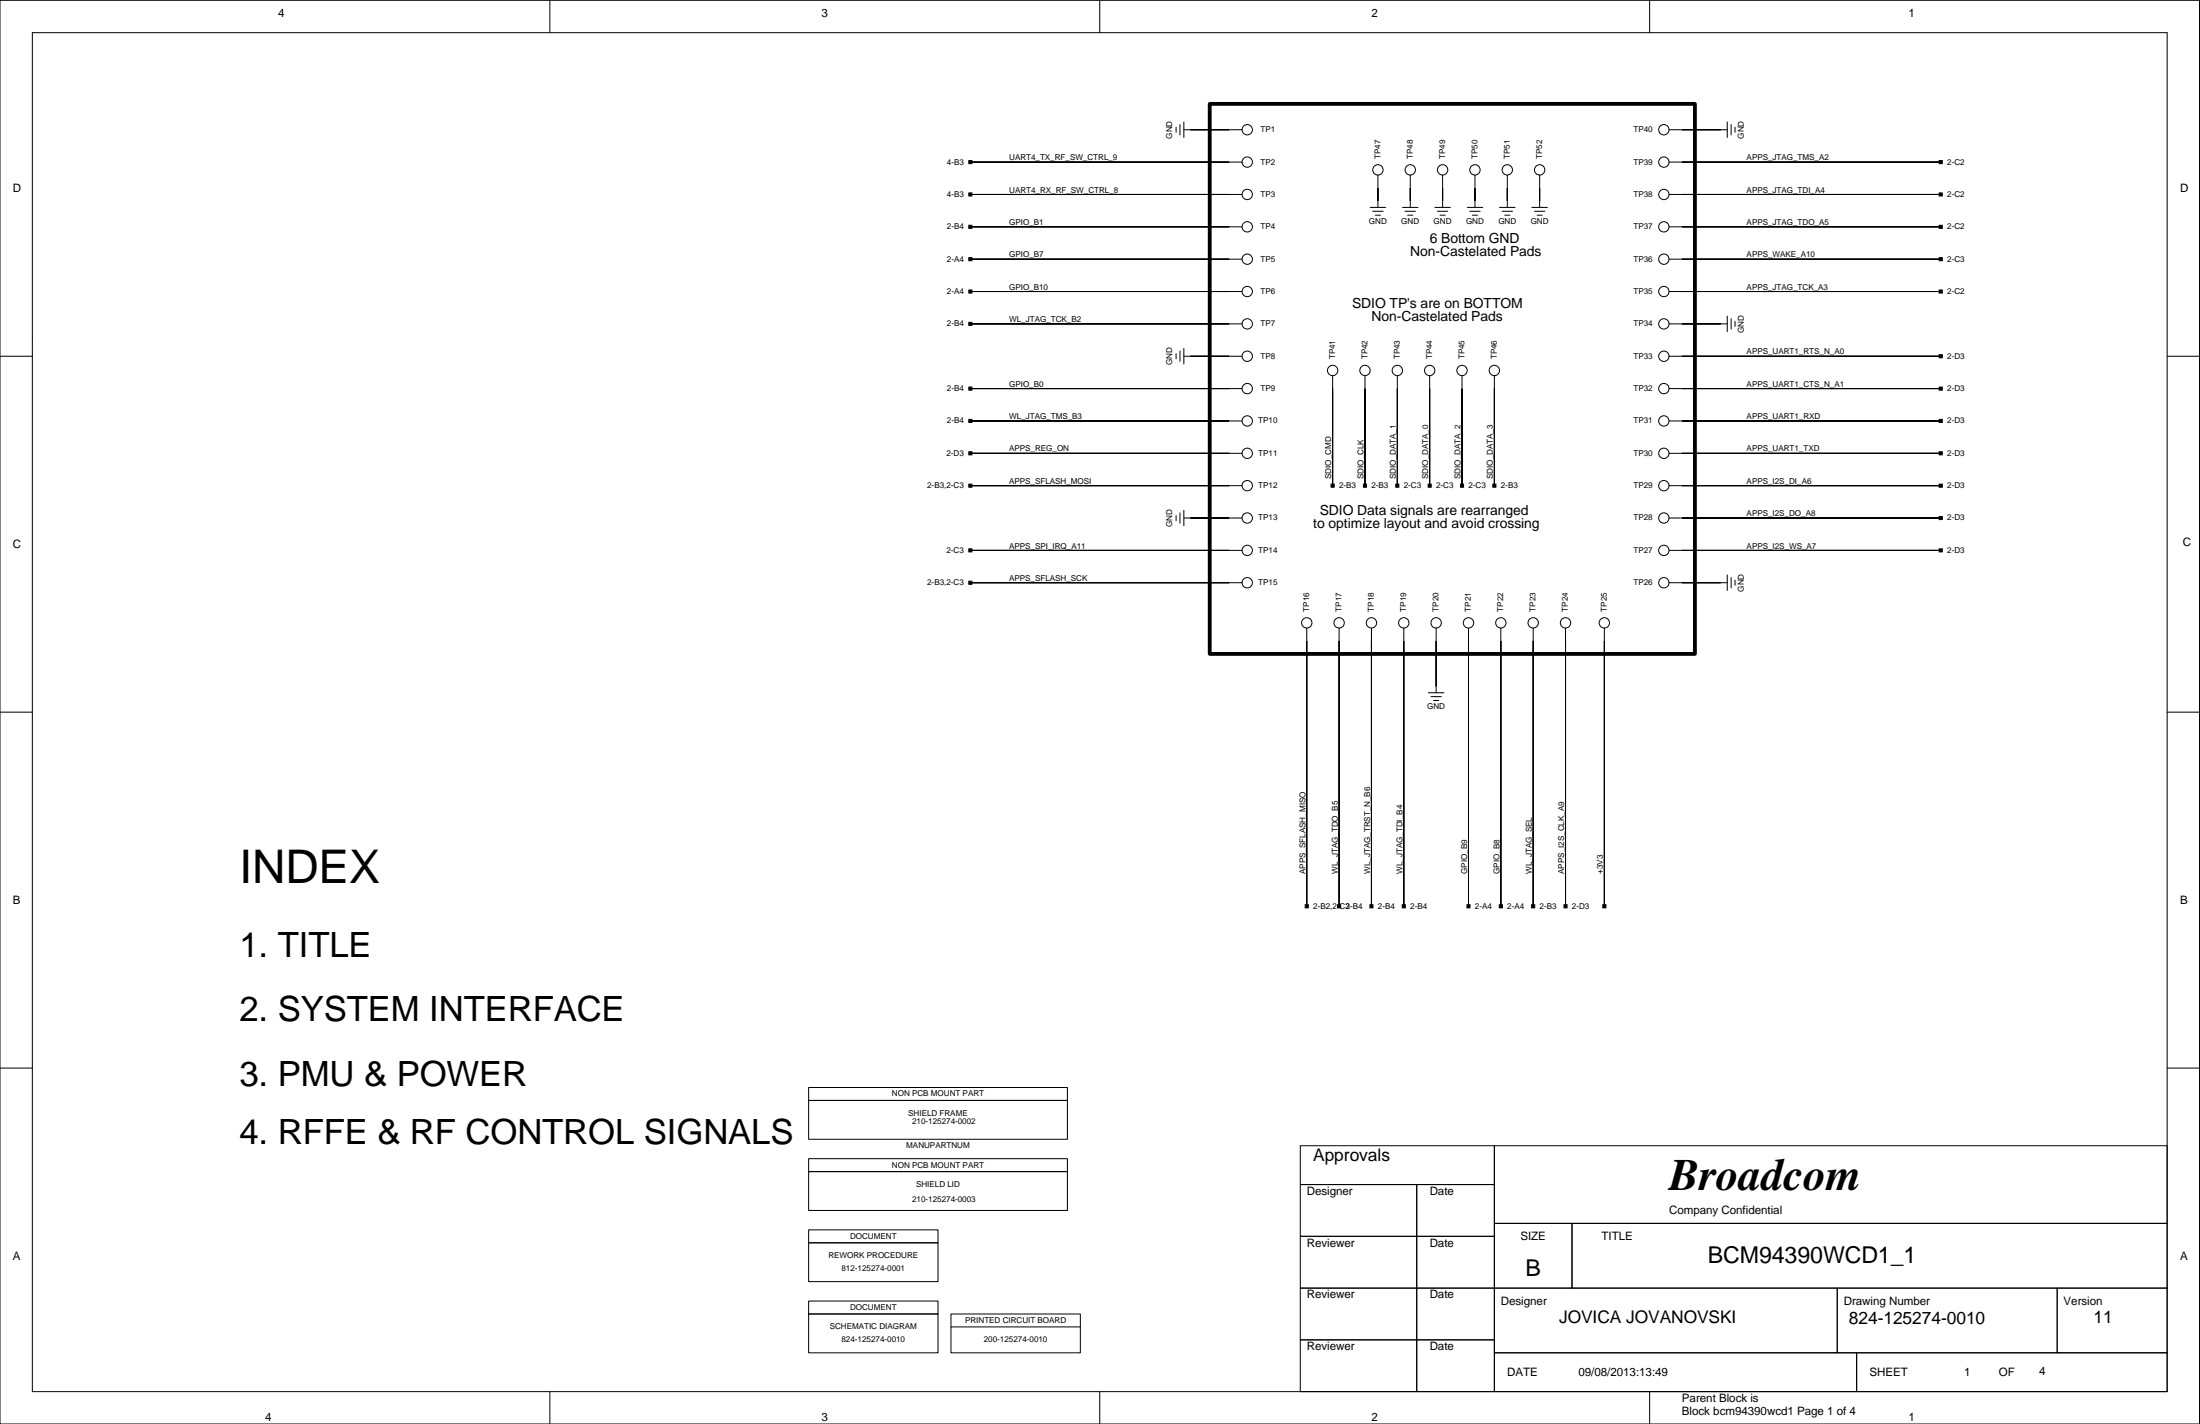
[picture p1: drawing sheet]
<svg xmlns="http://www.w3.org/2000/svg" width="432mm" height="279mm" viewBox="0 0 432 279" stroke-linecap="round" stroke-linejoin="round" font-family="sans-serif">
<g fill="none" stroke="#000" stroke-width=".2">
<path d="M0 .1h431.7v279.3h-431.7zM6.3 6.4h419.1v266.7h-419.1zM107.9 .1v6.3M215.9 .1v6.3M323.8 .1v6.3M190.5 38.2h53.3M190.5 31.8h53.3M230.8 24.9v1.1M231.6 24.4v2.1M232.4 25.5h11.4M232.4 23.9v3.1M270.4 34.3v6.4"/>
<path d="M276.8 34.3v6.4M283.1 34.3v6.4M289.5 34.3v6.4M295.8 34.3v6.4M302.2 34.3v6.4M327.6 38.2h53.3M327.6 31.8h53.3M327.6 25.5h11.4M339 23.9v3.1M339.8 24.4v2.1M340.5 24.9v1.1M190.5 57.2h53.3"/>
<path d="M190.5 50.9h53.3M190.5 44.5h53.3M268.9 40.7h3.1M269.4 41.5h2.1M269.9 42.2h1.1M275.3 40.7h3M275.8 41.5h2M276.3 42.2h1M281.6 40.7h3.1M282.1 41.5h2.1M282.6 42.2h1.1M288 40.7h3"/>
<path d="M288.5 41.5h2M289 42.2h1M294.3 40.7h3.1M294.8 41.5h2.1M295.3 42.2h1.1M300.7 40.7h3M301.2 41.5h2M301.7 42.2h1M327.6 57.2h53.3M327.6 50.9h53.3M327.6 44.5h53.3M0 69.9h6.3"/>
<path d="M190.5 76.2h53.3M190.5 63.5h53.3M230.8 69.4v1M231.6 68.9v2M232.4 69.9h11.4M232.4 68.4v3M261.6 73.7v21.6M267.9 73.7v21.6M274.3 73.7v21.6M280.6 73.7v21.6M287 73.7v21.6M293.3 73.7v21.6"/>
<path d="M327.6 69.9h53.3M327.6 76.2h53.3M327.6 63.5h11.4M339 62v3.1M339.8 62.5v2.1M340.5 63v1.1M425.4 69.9h6.3M190.5 95.3h53.3M190.5 88.9h53.3M190.5 82.6h53.3M327.6 95.3h53.3M327.6 88.9h53.3"/>
<path d="M327.6 82.6h53.3M190.5 114.3h53.3M190.5 108h53.3M230.8 101.1v1M231.6 100.6v2.1M232.4 101.6h11.4M232.4 100.1v3.1M327.6 114.3h11.4M327.6 108h53.3M327.6 101.6h53.3M339 112.8v3.1M339.8 113.3v2.1"/>
<path d="M340.5 113.8v1M0 139.7h6.3M256.5 123.2v54.6M262.8 123.2v54.6M269.2 123.2v54.6M275.5 123.2v54.6M280.4 135.9h3M280.9 136.7h2M281.4 137.4h1M281.9 123.2v12.7M288.2 123.2v54.6M294.6 123.2v54.6"/>
<path d="M300.9 123.2v54.6M307.3 123.2v54.6M314.9 123.2v54.6M425.4 139.7h6.3M0 209.6h6.3M158.7 215.9h50.8v7.6h-50.8zM158.7 213.4h50.8v2.5h-50.8zM425.4 209.6h6.3M158.7 229.9h50.8v7.6h-50.8zM158.7 227.3h50.8v2.6h-50.8zM255.2 224.8h38.1v7.6h-38.1zM255.2 232.4h22.9v10.2h-22.9z"/>
<path d="M278.1 232.4h15.2v10.2h-15.2zM293.3 224.8h132.1v15.2h-132.1zM158.7 255.3h25.4v2.5h-25.4zM158.7 257.8h25.4v7.6h-25.4zM158.7 241.3h25.4v2.5h-25.4zM158.7 243.8h25.4v7.7h-25.4zM186.6 257.8h25.4v7.6h-25.4zM255.2 242.6h22.9v10.1h-22.9zM255.2 252.7h22.9v10.2h-22.9zM278.1 242.6h15.2v10.1h-15.2zM278.1 252.7h15.2v10.2h-15.2zM293.3 240h15.2v12.7h-15.2z"/>
<path d="M293.3 252.7h67.3v12.7h-67.3zM308.5 240h116.9v12.7h-116.9zM360.6 252.7h43.2v12.7h-43.2zM403.8 252.7h21.6v12.7h-21.6zM107.9 273.1v6.3M186.6 260.4h25.4zM215.9 273.1v6.3M255.2 262.9h22.9v10.2h-22.9zM278.1 262.9h15.2v10.2h-15.2zM293.3 265.4h71.1v7.7h-71.1zM323.8 273.1v6.3M364.4 265.4h61v7.7h-61z"/>
<circle cx="244.8" cy="38.2" r="1.02"/>
<circle cx="244.8" cy="31.8" r="1.02"/>
<circle cx="244.8" cy="25.5" r="1.02"/>
<circle cx="270.4" cy="33.3" r="1.02"/>
<circle cx="276.8" cy="33.3" r="1.02"/>
<circle cx="283.1" cy="33.3" r="1.02"/>
<circle cx="289.5" cy="33.3" r="1.02"/>
<circle cx="295.8" cy="33.3" r="1.02"/>
<circle cx="302.2" cy="33.3" r="1.02"/>
<circle cx="326.6" cy="38.2" r="1.02"/>
<circle cx="326.6" cy="31.8" r="1.02"/>
<circle cx="326.6" cy="25.5" r="1.02"/>
<circle cx="244.8" cy="44.5" r="1.02"/>
<circle cx="244.8" cy="50.9" r="1.02"/>
<circle cx="244.8" cy="57.2" r="1.02"/>
<circle cx="326.6" cy="44.5" r="1.02"/>
<circle cx="326.6" cy="50.9" r="1.02"/>
<circle cx="326.6" cy="57.2" r="1.02"/>
<circle cx="244.8" cy="69.9" r="1.02"/>
<circle cx="244.8" cy="63.5" r="1.02"/>
<circle cx="244.8" cy="76.2" r="1.02"/>
<circle cx="261.6" cy="72.7" r="1.02"/>
<circle cx="267.9" cy="72.7" r="1.02"/>
<circle cx="274.3" cy="72.7" r="1.02"/>
<circle cx="280.6" cy="72.7" r="1.02"/>
<circle cx="287" cy="72.7" r="1.02"/>
<circle cx="293.3" cy="72.7" r="1.02"/>
<circle cx="326.6" cy="69.9" r="1.02"/>
<circle cx="326.6" cy="63.5" r="1.02"/>
<circle cx="326.6" cy="76.2" r="1.02"/>
<circle cx="244.8" cy="95.3" r="1.02"/>
<circle cx="244.8" cy="82.6" r="1.02"/>
<circle cx="244.8" cy="88.9" r="1.02"/>
<circle cx="326.6" cy="95.3" r="1.02"/>
<circle cx="326.6" cy="82.6" r="1.02"/>
<circle cx="326.6" cy="88.9" r="1.02"/>
<circle cx="244.8" cy="114.3" r="1.02"/>
<circle cx="244.8" cy="101.6" r="1.02"/>
<circle cx="244.8" cy="108" r="1.02"/>
<circle cx="326.6" cy="114.3" r="1.02"/>
<circle cx="326.6" cy="101.6" r="1.02"/>
<circle cx="326.6" cy="108" r="1.02"/>
<circle cx="256.5" cy="122.2" r="1.02"/>
<circle cx="262.8" cy="122.2" r="1.02"/>
<circle cx="269.2" cy="122.2" r="1.02"/>
<circle cx="275.5" cy="122.2" r="1.02"/>
<circle cx="281.9" cy="122.2" r="1.02"/>
<circle cx="288.2" cy="122.2" r="1.02"/>
<circle cx="294.6" cy="122.2" r="1.02"/>
<circle cx="300.9" cy="122.2" r="1.02"/>
<circle cx="307.3" cy="122.2" r="1.02"/>
<circle cx="314.9" cy="122.2" r="1.02"/>
</g>
<g fill="#000" stroke="#000" stroke-width=".2">
<path d="M190.2 37.9h.6v.6h-.6z" fill-rule="evenodd"/>
<path d="M190.2 31.5h.6v.6h-.6z" fill-rule="evenodd"/>
<path d="M233.6 25.5h7.6z" fill-rule="evenodd"/>
<path d="M190.5 38.2h50.7z" fill-rule="evenodd"/>
<path d="M190.5 31.8h50.7z" fill-rule="evenodd"/>
<path d="M270.4 36.9v2.5z" fill-rule="evenodd"/>
<path d="M276.8 36.9v2.5z" fill-rule="evenodd"/>
<path d="M283.1 36.9v2.5z" fill-rule="evenodd"/>
<path d="M289.5 36.9v2.5z" fill-rule="evenodd"/>
<path d="M295.8 36.9v2.5z" fill-rule="evenodd"/>
<path d="M302.2 36.9v2.5z" fill-rule="evenodd"/>
<path d="M330.1 25.5h7.6z" fill-rule="evenodd"/>
<path d="M380.6 31.5h.6v.6h-.6z" fill-rule="evenodd"/>
<path d="M380.6 37.9h.6v.6h-.6z" fill-rule="evenodd"/>
<path d="M330.1 31.8h50.8z" fill-rule="evenodd"/>
<path d="M330.1 38.2h50.8z" fill-rule="evenodd"/>
<path d="M190.2 44.2h.6v.6h-.6z" fill-rule="evenodd"/>
<path d="M190.2 56.9h.6v.6h-.6z" fill-rule="evenodd"/>
<path d="M190.2 50.5h.6v.7h-.6z" fill-rule="evenodd"/>
<path d="M190.5 44.5h50.7z" fill-rule="evenodd"/>
<path d="M190.5 57.2h50.7z" fill-rule="evenodd"/>
<path d="M190.5 50.9h50.7z" fill-rule="evenodd"/>
<path d="M380.6 50.5h.6v.7h-.6z" fill-rule="evenodd"/>
<path d="M380.6 56.9h.6v.6h-.6z" fill-rule="evenodd"/>
<path d="M380.6 44.2h.6v.6h-.6z" fill-rule="evenodd"/>
<path d="M330.1 50.9h50.8z" fill-rule="evenodd"/>
<path d="M330.1 57.2h50.8z" fill-rule="evenodd"/>
<path d="M330.1 44.5h50.8z" fill-rule="evenodd"/>
<path d="M190.2 75.9h.6v.7h-.6z" fill-rule="evenodd"/>
<path d="M190.2 63.2h.6v.7h-.6z" fill-rule="evenodd"/>
<path d="M233.6 69.9h7.6z" fill-rule="evenodd"/>
<path d="M190.5 76.2h50.7z" fill-rule="evenodd"/>
<path d="M190.5 63.5h50.7z" fill-rule="evenodd"/>
<path d="M261.6 76.2v19.1z" fill-rule="evenodd"/>
<path d="M267.9 76.2v19.1z" fill-rule="evenodd"/>
<path d="M274.3 76.2v19.1z" fill-rule="evenodd"/>
<path d="M280.6 76.2v19.1z" fill-rule="evenodd"/>
<path d="M287 76.2v19.1z" fill-rule="evenodd"/>
<path d="M293.3 76.2v19.1z" fill-rule="evenodd"/>
<path d="M330.1 63.5h7.6z" fill-rule="evenodd"/>
<path d="M380.6 69.6h.6v.6h-.6z" fill-rule="evenodd"/>
<path d="M380.6 75.9h.6v.7h-.6z" fill-rule="evenodd"/>
<path d="M330.1 69.9h50.8z" fill-rule="evenodd"/>
<path d="M330.1 76.2h50.8z" fill-rule="evenodd"/>
<path d="M190.2 88.6h.6v.6h-.6z" fill-rule="evenodd"/>
<path d="M190.2 82.3h.6v.6h-.6z" fill-rule="evenodd"/>
<path d="M190.2 95h.6v.6h-.6z" fill-rule="evenodd"/>
<path d="M190.5 88.9h50.7z" fill-rule="evenodd"/>
<path d="M190.5 82.6h50.7z" fill-rule="evenodd"/>
<path d="M190.5 95.3h50.7z" fill-rule="evenodd"/>
<path d="M261.3 95h.6v.6h-.6z" fill-rule="evenodd"/>
<path d="M267.6 95h.6v.6h-.6z" fill-rule="evenodd"/>
<path d="M274 95h.6v.6h-.6z" fill-rule="evenodd"/>
<path d="M280.3 95h.6v.6h-.6z" fill-rule="evenodd"/>
<path d="M286.7 95h.6v.6h-.6z" fill-rule="evenodd"/>
<path d="M293 95h.6v.6h-.6z" fill-rule="evenodd"/>
<path d="M380.6 88.6h.6v.6h-.6z" fill-rule="evenodd"/>
<path d="M380.6 82.3h.6v.6h-.6z" fill-rule="evenodd"/>
<path d="M380.6 95h.6v.6h-.6z" fill-rule="evenodd"/>
<path d="M330.1 88.9h50.8z" fill-rule="evenodd"/>
<path d="M330.1 82.6h50.8z" fill-rule="evenodd"/>
<path d="M330.1 95.3h50.8z" fill-rule="evenodd"/>
<path d="M190.2 107.7h.6v.6h-.6z" fill-rule="evenodd"/>
<path d="M190.2 114h.6v.6h-.6z" fill-rule="evenodd"/>
<path d="M233.6 101.6h7.6z" fill-rule="evenodd"/>
<path d="M190.5 108h50.7z" fill-rule="evenodd"/>
<path d="M190.5 114.3h50.7z" fill-rule="evenodd"/>
<path d="M330.1 114.3h7.6z" fill-rule="evenodd"/>
<path d="M380.6 101.3h.6v.6h-.6z" fill-rule="evenodd"/>
<path d="M380.6 107.7h.6v.6h-.6z" fill-rule="evenodd"/>
<path d="M330.1 101.6h50.8z" fill-rule="evenodd"/>
<path d="M330.1 108h50.8z" fill-rule="evenodd"/>
<path d="M256.5 125.8v52z" fill-rule="evenodd"/>
<path d="M262.8 125.8v52z" fill-rule="evenodd"/>
<path d="M269.2 125.8v52z" fill-rule="evenodd"/>
<path d="M275.5 125.8v52z" fill-rule="evenodd"/>
<path d="M281.9 125.8v8.9z" fill-rule="evenodd"/>
<path d="M288.2 125.8v52z" fill-rule="evenodd"/>
<path d="M294.6 125.8v52z" fill-rule="evenodd"/>
<path d="M300.9 125.8v52z" fill-rule="evenodd"/>
<path d="M307.3 125.8v52z" fill-rule="evenodd"/>
<path d="M314.9 125.8v52z" fill-rule="evenodd"/>
<path d="M256.2 177.5h.6v.6h-.6z" fill-rule="evenodd"/>
<path d="M262.5 177.5h.6v.6h-.6z" fill-rule="evenodd"/>
<path d="M268.9 177.5h.6v.6h-.6z" fill-rule="evenodd"/>
<path d="M275.2 177.5h.6v.6h-.6z" fill-rule="evenodd"/>
<path d="M287.9 177.5h.6v.6h-.6z" fill-rule="evenodd"/>
<path d="M294.3 177.5h.6v.6h-.6z" fill-rule="evenodd"/>
<path d="M300.6 177.5h.6v.6h-.6z" fill-rule="evenodd"/>
<path d="M307 177.5h.6v.6h-.6z" fill-rule="evenodd"/>
<path d="M314.6 177.5h.6v.6h-.6z" fill-rule="evenodd"/>
</g>
<path d="M237.4 20.4h95.3v107.9h-95.3z" fill="none" stroke="#000" stroke-width=".75"/>
<text font-size="9.1" x="47" y="173.2">INDEX</text>
<text font-size="8.8" x="327.6" y="233.4">Broadcom</text>
<g font-size="6.8">
<text x="47" y="187.7">1. TITLE</text>
<text x="47" y="200.4">2. SYSTEM INTERFACE</text>
<text x="47" y="213.1">3. PMU &amp; POWER</text>
<text x="47" y="224.5">4. RFFE &amp; RF CONTROL SIGNALS</text>
</g>
<g font-size="4.6">
<text x="299.4" y="250.3">B</text>
<text x="335.2" y="247.9">BCM94390WCD1_1</text>
</g>
<g font-size="3.4">
<text x="257.8" y="227.8">Approvals</text>
<text x="306" y="259.6">JOVICA JOVANOVSKI</text>
<text x="362.9" y="259.8">824-125274-0010</text>
<text x="410.9" y="259.6">11</text>
</g>
<g font-size="2.7">
<text x="280.6" y="47.7">6 Bottom GND</text>
<text x="276.8" y="50.2">Non-Castelated Pads</text>
<text x="265.4" y="60.4">SDIO TP's are on BOTTOM</text>
<text x="269.2" y="62.9">Non-Castelated Pads</text>
<text x="259" y="101">SDIO Data signals are rearranged</text>
<text x="257.8" y="103.6">to optimize layout and avoid crossing</text>
</g>
<g font-size="2.3">
<text x="54.6" y="3.4">4</text>
<text x="161.3" y="3.4">3</text>
<text x="269.2" y="3.4">2</text>
<text x="374.6" y="3.4">1</text>
<text x="2.5" y="37.6">D</text>
<text x="427.9" y="37.6">D</text>
<text x="2.5" y="107.5">C</text>
<text x="428.4" y="107.2">C</text>
<text x="2.5" y="177.3">B</text>
<text x="427.9" y="177.3">B</text>
<text x="256.5" y="234.4">Designer</text>
<text x="280.6" y="234.4">Date</text>
<text x="327.6" y="238.3">Company Confidential</text>
<text x="256.5" y="244.6">Reviewer</text>
<text x="280.6" y="244.6">Date</text>
<text x="298.4" y="243.3">SIZE</text>
<text x="314.4" y="243.3">TITLE</text>
<text x="2.5" y="247.1">A</text>
<text x="427.9" y="247.1">A</text>
<text x="256.5" y="254.8">Reviewer</text>
<text x="280.6" y="254.8">Date</text>
<text x="294.6" y="256">Designer</text>
<text x="361.9" y="256">Drawing Number</text>
<text x="405" y="256">Version</text>
<text x="256.5" y="264.9">Reviewer</text>
<text x="280.6" y="264.9">Date</text>
<text x="309.8" y="270">09/08/2013:13:49</text>
<text x="385.5" y="270">1</text>
<text x="400.2" y="269.7">4</text>
<text x="295.8" y="270">DATE</text>
<text x="330.1" y="275.1">Parent Block is</text>
<text x="366.9" y="270">SHEET</text>
<text x="392.3" y="270">OF</text>
<text x="52.1" y="278.9">4</text>
<text x="161.3" y="278.9">3</text>
<text x="269.2" y="278.9">2</text>
<text x="330.1" y="277.6">Block bcm94390wcd1 Page 1 of 4</text>
<text x="374.6" y="278.9">1</text>
</g>
<g font-size="1.6">
<text x="230" y="27.2" transform="rotate(-90 230 27.2)">GND</text>
<text x="247.4" y="25.9">TP1</text>
<text x="320.6" y="25.9">TP40</text>
<text x="342.3" y="27.2" transform="rotate(-90 342.3 27.2)">GND</text>
<text x="185.8" y="32.3">4-B3</text>
<text x="198.1" y="31.4">UART4_TX_RF_SW_CTRL_9</text>
<text x="247.4" y="32.3">TP2</text>
<text x="270.9" y="31.2" transform="rotate(-90 270.9 31.2)">TP47</text>
<text x="277.3" y="31.2" transform="rotate(-90 277.3 31.2)">TP48</text>
<text x="283.6" y="31.2" transform="rotate(-90 283.6 31.2)">TP49</text>
<text x="290" y="31.2" transform="rotate(-90 290 31.2)">TP50</text>
<text x="296.3" y="31.2" transform="rotate(-90 296.3 31.2)">TP51</text>
<text x="302.7" y="31.2" transform="rotate(-90 302.7 31.2)">TP52</text>
<text x="320.6" y="32.3">TP39</text>
<text x="342.8" y="31.4">APPS_JTAG_TMS_A2</text>
<text x="382.2" y="32.3">2-C2</text>
<text x="185.8" y="38.6">4-B3</text>
<text x="198.1" y="37.8">UART4_RX_RF_SW_CTRL_8</text>
<text x="247.4" y="38.6">TP3</text>
<text x="320.6" y="38.6">TP38</text>
<text x="342.8" y="37.8">APPS_JTAG_TDI_A4</text>
<text x="382.2" y="38.6">2-C2</text>
<text x="185.8" y="45">2-B4</text>
<text x="198.1" y="44.1">GPIO_B1</text>
<text x="247.4" y="45">TP4</text>
<text x="268.7" y="44">GND</text>
<text x="275" y="44">GND</text>
<text x="281.4" y="44">GND</text>
<text x="287.7" y="44">GND</text>
<text x="294.1" y="44">GND</text>
<text x="300.4" y="44">GND</text>
<text x="320.6" y="45">TP37</text>
<text x="342.8" y="44.1">APPS_JTAG_TDO_A5</text>
<text x="382.2" y="45">2-C2</text>
<text x="185.8" y="51.3">2-A4</text>
<text x="198.1" y="50.5">GPIO_B7</text>
<text x="247.4" y="51.3">TP5</text>
<text x="320.6" y="51.3">TP36</text>
<text x="342.8" y="50.5">APPS_WAKE_A10</text>
<text x="382.2" y="51.3">2-C3</text>
<text x="185.8" y="57.7">2-A4</text>
<text x="198.1" y="56.8">GPIO_B10</text>
<text x="247.4" y="57.7">TP6</text>
<text x="320.6" y="57.7">TP35</text>
<text x="342.8" y="56.8">APPS_JTAG_TCK_A3</text>
<text x="382.2" y="57.7">2-C2</text>
<text x="185.8" y="64">2-B4</text>
<text x="198.1" y="63.2">WL_JTAG_TCK_B2</text>
<text x="247.4" y="64">TP7</text>
<text x="320.6" y="64">TP34</text>
<text x="342.3" y="65.3" transform="rotate(-90 342.3 65.3)">GND</text>
<text x="230" y="71.7" transform="rotate(-90 230 71.7)">GND</text>
<text x="247.4" y="70.4">TP8</text>
<text x="262" y="70.5" transform="rotate(-90 262 70.5)">TP41</text>
<text x="268.4" y="70.5" transform="rotate(-90 268.4 70.5)">TP42</text>
<text x="274.7" y="70.5" transform="rotate(-90 274.7 70.5)">TP43</text>
<text x="281.1" y="70.5" transform="rotate(-90 281.1 70.5)">TP44</text>
<text x="287.4" y="70.5" transform="rotate(-90 287.4 70.5)">TP45</text>
<text x="293.8" y="70.5" transform="rotate(-90 293.8 70.5)">TP46</text>
<text x="320.6" y="70.4">TP33</text>
<text x="342.8" y="69.5">APPS_UART1_RTS_N_A0</text>
<text x="382.2" y="70.4">2-D3</text>
<text x="185.8" y="76.7">2-B4</text>
<text x="198.1" y="75.9">GPIO_B0</text>
<text x="247.4" y="76.7">TP9</text>
<text x="320.6" y="76.7">TP32</text>
<text x="342.8" y="75.9">APPS_UART1_CTS_N_A1</text>
<text x="382.2" y="76.7">2-D3</text>
<text x="185.8" y="83.1">2-B4</text>
<text x="198.1" y="82.2">WL_JTAG_TMS_B3</text>
<text x="247" y="83.1">TP10</text>
<text x="320.6" y="83.1">TP31</text>
<text x="342.8" y="82.2">APPS_UART1_RXD</text>
<text x="382.2" y="83.1">2-D3</text>
<text x="185.8" y="89.4">2-D3</text>
<text x="198.1" y="88.6">APPS_REG_ON</text>
<text x="247" y="89.4">TP11</text>
<text x="320.6" y="89.4">TP30</text>
<text x="342.8" y="88.6">APPS_UART1_TXD</text>
<text x="382.2" y="89.4">2-D3</text>
<text x="182" y="95.8">2-B3,2-C3</text>
<text x="198.1" y="94.9">APPS_SFLASH_MOSI</text>
<text x="247" y="95.8">TP12</text>
<text x="261.3" y="94" transform="rotate(-90 261.3 94)">SDIO_CMD</text>
<text x="262.8" y="95.8">2-B3</text>
<text x="267.6" y="94" transform="rotate(-90 267.6 94)">SDIO_CLK</text>
<text x="269.2" y="95.8">2-B3</text>
<text x="274" y="94" transform="rotate(-90 274 94)">SDIO_DATA_1</text>
<text x="275.5" y="95.8">2-C3</text>
<text x="280.3" y="94" transform="rotate(-90 280.3 94)">SDIO_DATA_0</text>
<text x="281.9" y="95.8">2-C3</text>
<text x="286.7" y="94" transform="rotate(-90 286.7 94)">SDIO_DATA_2</text>
<text x="288.2" y="95.8">2-C3</text>
<text x="293" y="94" transform="rotate(-90 293 94)">SDIO_DATA_3</text>
<text x="294.6" y="95.8">2-B3</text>
<text x="320.6" y="95.8">TP29</text>
<text x="342.8" y="94.9">APPS_I2S_DI_A6</text>
<text x="382.2" y="95.8">2-D3</text>
<text x="342.8" y="101.3">APPS_I2S_DO_A8</text>
<text x="198.1" y="107.6">APPS_SPI_IRQ_A11</text>
<text x="230" y="103.4" transform="rotate(-90 230 103.4)">GND</text>
<text x="247" y="102.1">TP13</text>
<text x="320.6" y="102.1">TP28</text>
<text x="342.8" y="107.6">APPS_I2S_WS_A7</text>
<text x="382.2" y="102.1">2-D3</text>
<text x="185.8" y="108.5">2-C3</text>
<text x="198.1" y="114">APPS_SFLASH_SCK</text>
<text x="247" y="108.5">TP14</text>
<text x="320.6" y="108.5">TP27</text>
<text x="382.2" y="108.5">2-D3</text>
<text x="182" y="114.8">2-B3,2-C3</text>
<text x="247" y="114.8">TP15</text>
<text x="320.6" y="114.8">TP26</text>
<text x="342.3" y="116.1" transform="rotate(-90 342.3 116.1)">GND</text>
<text x="257" y="120" transform="rotate(-90 257 120)">TP16</text>
<text x="263.3" y="120" transform="rotate(-90 263.3 120)">TP17</text>
<text x="269.7" y="120" transform="rotate(-90 269.7 120)">TP18</text>
<text x="276" y="120" transform="rotate(-90 276 120)">TP19</text>
<text x="282.4" y="120" transform="rotate(-90 282.4 120)">TP20</text>
<text x="288.7" y="120" transform="rotate(-90 288.7 120)">TP21</text>
<text x="295" y="120" transform="rotate(-90 295 120)">TP22</text>
<text x="301.4" y="120" transform="rotate(-90 301.4 120)">TP23</text>
<text x="307.7" y="120" transform="rotate(-90 307.7 120)">TP24</text>
<text x="315.4" y="120" transform="rotate(-90 315.4 120)">TP25</text>
<text x="280.1" y="139.2">GND</text>
<text x="256.2" y="171.5" transform="rotate(-90 256.2 171.5)">APPS_SFLASH_MISO</text>
<text x="262.6" y="171.5" transform="rotate(-90 262.6 171.5)">WL_JTAG_TDO_B5</text>
<text x="268.9" y="171.5" transform="rotate(-90 268.9 171.5)">WL_JTAG_TRST_N_B6</text>
<text x="275.3" y="171.5" transform="rotate(-90 275.3 171.5)">WL_JTAG_TDI_B4</text>
<text x="287.9" y="171.5" transform="rotate(-90 287.9 171.5)">GPIO_B9</text>
<text x="294.3" y="171.5" transform="rotate(-90 294.3 171.5)">GPIO_B8</text>
<text x="300.6" y="171.5" transform="rotate(-90 300.6 171.5)">WL_JTAG_SEL</text>
<text x="307" y="171.5" transform="rotate(-90 307 171.5)">APPS_I2S_CLK_A9</text>
<text x="314.6" y="171.5" transform="rotate(-90 314.6 171.5)">+3V3</text>
<text x="257.8" y="178.3">2-B2,2-C3</text>
<text x="264.1" y="178.3">2-B4</text>
<text x="270.4" y="178.3">2-B4</text>
<text x="276.8" y="178.3">2-B4</text>
<text x="289.5" y="178.3">2-A4</text>
<text x="295.8" y="178.3">2-A4</text>
<text x="302.2" y="178.3">2-B3</text>
<text x="308.5" y="178.3">2-D3</text>
<text x="175.1" y="215.1">NON PCB MOUNT PART</text>
<text x="178.3" y="218.9">SHIELD FRAME</text>
<text x="179" y="220.6">210-125274-0002</text>
<text x="177.9" y="225.3">MANUPARTNUM</text>
<text x="175.1" y="229.1">NON PCB MOUNT PART</text>
<text x="179.8" y="232.9">SHIELD LID</text>
<text x="179" y="235.9">210-125274-0003</text>
<text x="166.8" y="243.1">DOCUMENT</text>
<text x="162.6" y="246.9">REWORK PROCEDURE</text>
<text x="165.2" y="249.4">812-125274-0001</text>
<text x="166.8" y="257">DOCUMENT</text>
<text x="162.8" y="260.8">SCHEMATIC DIAGRAM</text>
<text x="165.2" y="263.4">824-125274-0010</text>
<text x="189.4" y="259.6">PRINTED CIRCUIT BOARD</text>
<text x="193.1" y="263.4">200-125274-0010</text>
</g>
</svg>
